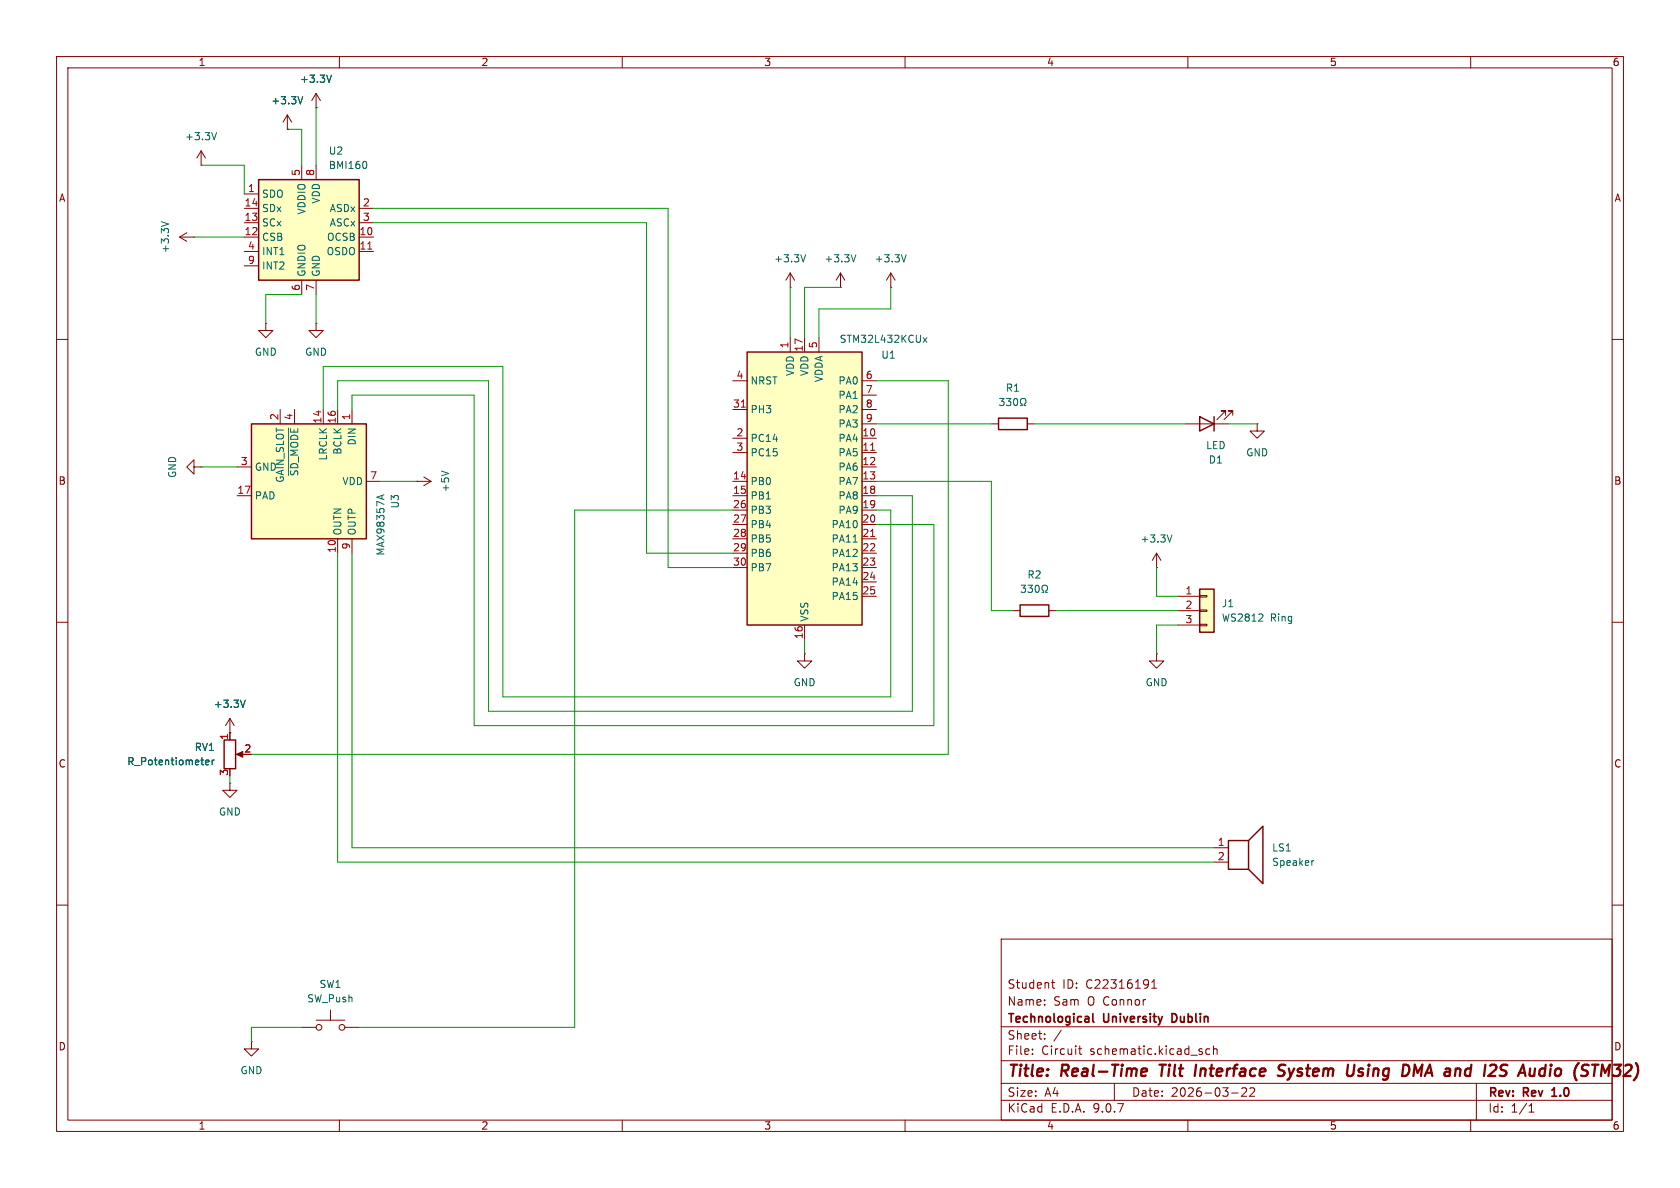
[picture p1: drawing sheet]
<svg xmlns="http://www.w3.org/2000/svg" width="297mm" height="210mm" viewBox="0 0 297 210" stroke-linecap="round" stroke-linejoin="round" font-family="sans-serif">
<g fill="none" stroke="#840000" stroke-width=".18">
<path d="M10 10h277v190h-277zM12 12h273v186h-273zM60 10v2M110 10v2M160 10v2M210 10v2M260 10v2M55.9 57.2v1.2h1.2l-1.2 1.3-1.3-1.3h1.3M55.9 57.2h.1M10 60h2M285 60h2M34.3 82.6v-1.3l-1.3 1.3 1.3 1.2v-1.2h1.3"/>
<path d="M35.6 82.6h.1M10 110h2M285 110h2M40.6 138.4v1.3h1.3l-1.3 1.3-1.2-1.3h1.2M40.6 138.4h.1M40.6 129.5h.1M40.6 127l-.7 1.3M40.6 127l.8 1.3M40.6 127v2.5M10 160h2M177 166h108v32h-108zM184.7 177.6v.1"/>
<path d="M184.7 176.8v.1M185.9 173.7h.6M186.1 173.2v1.3l.4 .2M203.6 174.7h.9M203.6 173.6l.4-.4v1.5M285 160h2M60 198v2M110 198v2M160 198v2M177 194.5h108M177 191.5h108M177 187.5h108"/>
<path d="M177 181.5h108M182.5 186.3v.1M182.5 185.5v.1M184.7 183.6v.1M184.7 182.8v.1M187.6 182.1l-1.3 2M190.7 185.4h.5M190.9 184.9v1.3l.3 .2M197 191.5v3M210 198v2M213.9 185.5l-.4-.1-.3 .3v.4l.1 .2h.6M214.5 185.5l.2-.1 .4 .1 .1 .9"/>
<path d="M214.5 184.9v1.5M217.7 193.2h1.2M219.5 192.4l.6-.1 .2 .1 .1 .3-.9 1.1h.9M221 192.4l.5-.1 .2 .1 .1 .3-.9 1.1h.9M260 198v2M261 191.5v6.5M270.3 196.6h.9M270.3 195.5l.4-.4v1.5"/>
</g>
<path d="M193.2 179.2v1.3l.2 .2M207.6 179.2h-.4v1.5h.4M274.3 193.8h.9M274.5 192.6l-.2 .1" fill="none" stroke="#840000" stroke-width=".3"/>
<g fill="none" stroke="#840000" stroke-width=".4">
<path d="M201.9 189l.6-.1 .2 .1v.4l-.9 .1M202.6 190.1l-.6 .1M205 188.2h1.1M205.6 188.2l-.3 2M211.5 188.2l-.3 2M227.3 188.3a.85 .85 0 0 0-1.1 .1 .45 .45 0 0 0 .2 .8l.4 .1a.49 .49 0 0 1 .3 .5 .49 .49 0 0 1-.5 .4l-.7-.1M227.8 190.8l-.2 .1M239.5 188.2l-.2 1.6M240.1 190.1l.2 .1 .5-.1M240.8 188.9l-.5 .1-.1 .3 .2 .2h.3M250.1 188.2l.5 1.4 .9-1.4M259.1 190.1l.6 .1"/>
<path d="M259.5 188.9l-.3 .2M266.2 188.2l.3 .1M274.1 188.9l-.1 1.3M274.2 188.2l-.1 .1 .1 .1M283.8 189.6l.8-1.4-.3 2"/>
</g>
<path d="M43.4 123.8l-.5 1.2" fill="none" stroke="#006464" stroke-width=".18"/>
<path d="M132.1 62.2h20.3v48.3h-20.3z" fill="#ffffc2"/>
<path d="M132.1 62.2h20.3v48.3h-20.3z" fill="none" stroke="#840000" stroke-width=".25"/>
<g fill="none" stroke="#840000" stroke-width=".18">
<path d="M139.7 59.7v2.5M142.2 59.7v2.5M144.8 59.7v2.5M129.5 67.3h2.6M129.5 72.4h2.6M129.5 77.5h2.6M152.4 67.3h2.5M152.4 72.4h2.5M152.4 77.5h2.5M152.4 69.9h2.5M152.4 74.9h2.5M129.5 80h2.6"/>
<path d="M129.5 85.1h2.6M129.5 87.6h2.6M129.5 90.2h2.6M129.5 92.7h2.6M129.5 95.3h2.6M129.5 97.8h2.6M152.4 80h2.5M152.4 85.1h2.5M152.4 87.6h2.5M152.4 90.2h2.5M152.4 92.7h2.5M152.4 95.3h2.5"/>
<path d="M152.4 97.8h2.5M152.4 82.6h2.5M129.5 100.3h2.6M142.2 110.5v2.5M152.4 100.3h2.5M152.4 102.9h2.5M152.4 105.4h2.5M58.4 178.6v1.7M53.3 181.6h2.6M55.9 180.3h5.1M61 181.6h2.5"/>
<circle cx="56.4" cy="181.6" r=".51"/>
<circle cx="60.5" cy="181.6" r=".51"/>
</g>
<path d="M131.1 72h.7M153.9 79.6h.7M153.9 94.8h.7" fill="none" stroke="#a90000" stroke-width=".18"/>
<path d="M163.2 59.7l.7 .8M163.9 59.7l-.7 .8M150.8 95.8h.7" fill="none" stroke="#006464" stroke-width=".18"/>
<path d="M44.4 74.9h20.4v20.4h-20.4z" fill="#ffffc2"/>
<path d="M44.4 74.9h20.4v20.4h-20.4zM39.6 130.8h2.1v5.1h-2.1z" fill="none" stroke="#840000" stroke-width=".25"/>
<g fill="none" stroke="#840000" stroke-width=".18">
<path d="M55.9 19.1h.1M55.9 16.5l-.8 1.3M55.9 16.5l.7 1.3M55.9 16.5v2.6M50.8 22.9h.1M50.8 20.3l-.8 1.3M50.8 20.3l.8 1.3M50.8 20.3v2.6M47 57.2v1.2h1.3l-1.3 1.3-1.3-1.3h1.3M47 57.2h.1M49.5 72.4v2.5M52.1 72.4v2.5"/>
<path d="M57.1 72.4v2.5M59.7 72.4v2.5M62.2 72.4v2.5M41.9 82.6h2.5M41.9 87.6h2.5M59.7 95.3v2.5M62.2 95.3v2.5M64.8 85.1h2.5M40.6 129.5v1.3M42.2 133.4h1M44.4 184.2v1.2h1.3l-1.3 1.3-1.2-1.3h1.2M44.4 184.2h.1"/>
</g>
<path d="M53.5 17.1l-.4 1.3M58.6 13.3l-.4 1.2M51 75.7v8.4M67.5 87.6v.6M67.9 87.5l-1.3 .4M36.4 134.8l.6-.1-.1-.3h-.4l-.1 .1v.6h.5M37.5 134.4v.8M37.9 134.4l-.4 .2" fill="none" stroke="#006464" stroke-width=".18"/>
<path d="M41.8 133.4l1.1-.6v1.1z" fill="#840000" stroke="#840000" stroke-width=".18"/>
<path d="M45.7 31.8h17.8v17.7h-17.8z" fill="#ffffc2"/>
<path d="M45.7 31.8h17.8v17.7h-17.8zM176.5 73.9h5.1v2h-5.1zM212.1 73.7l2.5 1.2-2.5 1.3zM214.6 73.7v2.5M180.3 106.9h5.1v2.1h-5.1zM217.2 148.6h3.5v5.1h-3.5zM220.7 148.6l2.6-2.5v10.1l-2.6-2.5" fill="none" stroke="#840000" stroke-width=".25"/>
<g fill="none" stroke="#840000" stroke-width=".18">
<path d="M35.6 29.2h.1M35.6 26.7l-.8 1.2M35.6 26.7l.7 1.2M35.6 26.7v2.5M43.2 34.3h2.5M43.2 36.8h2.5M43.2 39.4h2.5M53.3 29.2v2.6M55.9 29.2v2.6M63.5 36.8h2.5M63.5 39.4h2.5M31.7 41.9h2.6"/>
<path d="M31.7 41.9l1.3 .8M33 41.1l-1.3 .8M34.3 41.9h.1M43.2 41.9h2.5M43.2 44.5h2.5M43.2 47h2.5M53.3 49.5v2.6M55.9 49.5v2.6M63.5 41.9h2.5M63.5 44.5h2.5M139.7 50.8h.1M139.7 48.3l-.8 1.2"/>
<path d="M139.7 48.3l.8 1.2M139.7 48.3v2.5M148.6 50.8h.1M148.6 48.3l-.8 1.2M148.6 48.3l.8 1.2M148.6 48.3v2.5M157.5 50.8h.1M157.5 48.3l-.8 1.2M157.5 48.3l.7 1.2M157.5 48.3v2.5M175.3 74.9h1.2M181.6 74.9h1.3"/>
<path d="M209.5 74.9h7.7M216.7 73.4v-.8h-.8h.8l-1.6 1.6M217.9 73.4v-.8h-.7h.7l-1.5 1.6M222.2 74.9v1.3h1.3l-1.3 1.3-1.2-1.3h1.2M222.2 74.9h.1M73.7 85.1h.1M73.7 85.1h2.5M74.9 84.3l1.3 .8M76.2 85.1l-1.3 .8M204.5 97.8l-.8 1.3M204.5 97.8l.7 1.3M204.5 97.8v2.5"/>
<path d="M142.2 115.6v1.2h1.3l-1.3 1.3-1.2-1.3h1.2M142.2 115.6h.1M179.1 108h1.2M185.4 108h1.3M204.5 100.3h.1M204.5 115.6v1.2h1.2l-1.2 1.3-1.3-1.3h1.3M204.5 115.6h.1M214.6 149.9h2.6M214.6 152.4h2.6"/>
</g>
<path d="M65 44h.7" fill="none" stroke="#a90000" stroke-width=".18"/>
<g fill="none" stroke="#006464" stroke-width=".18">
<path d="M28.5 39.2l1.3 .4M38.3 23.4l-.4 1.3M64.7 28.6l.1 .4-.1 .7M142.4 45l-.4 1.3M151.3 45l-.4 1.3M160.2 45l-.4 1.3M176.7 70.4h.8l-.4 .5 .3 .1v.6l-.1 .1-.6-.1M177.9 70.4h.8l-.4 .5 .3 .1v.6l-.1 .1-.6-.1M179.3 70.6l.2-.2a.68 .68 0 0 1 .4 .7 .68 .68 0 0 1-.4 .6l-.2-.1-.1-.4zM180.4 71.7h.3v-.2a.54 .54 0 0 1-.3-.8 .54 .54 0 0 1 .8-.2 .58 .58 0 0 1-.1 1v.2h.3M78 83.3l1.3 .4M207.2 94.6l-.4 1.2"/>
<path d="M180.5 103.4h.8l-.4 .5 .3 .2v.5l-.1 .1-.6-.1M181.7 103.4h.8l-.4 .5 .4 .2v.5l-.2 .1-.6-.1M183.1 103.6l.2-.2a.68 .68 0 0 1 .4 .7 .68 .68 0 0 1-.4 .6l-.2-.1-.1-.4zM184.2 104.7h.3v-.2a.54 .54 0 0 1-.3-.8 .54 .54 0 0 1 .8-.2 .58 .58 0 0 1-.1 1v.2h.3M232.3 152.1l-.3 .2"/>
</g>
<path d="M212.1 104.1h2.5v7.7h-2.5z" fill="#ffffc2"/>
<path d="M212.1 104.1h2.5v7.7h-2.5z" fill="none" stroke="#840000" stroke-width=".25"/>
<path d="M55.9 19.1h.1M50.8 22.9h.1M208.3 105.4h3.8M208.3 108h3.8M208.3 110.5h3.8M212.1 105.3h1.3v.2h-1.3zM212.1 107.8h1.3v.3h-1.3zM212.1 110.4h1.3v.2h-1.3zM40.6 129.5h.1M40.6 129.5v1.3" fill="none" stroke="#840000" stroke-width=".18"/>
<path d="M53.5 17.1l-.4 1.3M58.6 13.3l-.4 1.2M222.5 109.8h.8M223.2 108.7v.4M36.4 134.8l.6-.1-.1-.3h-.4l-.1 .1v.6h.5M37.5 134.4v.8M37.9 134.4l-.4 .2M43.4 123.8l-.5 1.2" fill="none" stroke="#006464" stroke-width=".18"/>
<g fill="none" stroke="#009600" stroke-width=".18">
<path d="M55.9 19.1v10.1M35.6 29.2h7.6v5.1M50.8 22.9h2.5v6.3M66 36.8h52.1v63.5h11.4M66 39.4h48.3v58.4h15.2M34.3 41.9h8.9M53.3 52.1h-6.3v5.1M55.9 52.1v5.1M139.7 50.8v8.9M148.6 50.8h-6.4v8.9M157.5 50.8v3.8h-12.7v5.1M57.1 72.4v-7.6h31.8v58.4h68.6v-33h-2.6"/>
<path d="M59.7 72.4v-5.1h26.7v58.4h74.9v-38.1h-6.4M62.2 72.4v-2.5h21.6v58.4h81.3v-35.6h-10.2M154.9 67.3h12.7v66.1h-123.2M154.9 74.9h20.4M182.9 74.9h26.6M217.2 74.9h5M35.6 82.6h6.3M59.7 97.8v54.6h154.9M62.2 97.8v52.1h152.4M67.3 85.1h6.4M129.5 90.2h-27.9v91.4h-38.1M154.9 85.1h20.4v22.9h3.8"/>
<path d="M142.2 113v2.6M186.7 108h21.6M204.5 100.3v5.1h3.8M208.3 110.5h-3.8v5.1M40.6 137.2v1.2M53.3 181.6h-8.9v2.6"/>
</g>
<g font-size="2.8" fill="#840000">
<text x="178" y="190.9">Title:</text>
<text x="187.7" y="190.9">Real-Time</text>
<text x="205.9" y="190.9">Tilt</text>
<text x="212.9" y="190.9">Interface</text>
<text x="228.4" y="190.9">System</text>
<text x="241.3" y="190.9">Using</text>
<text x="251.9" y="190.9">DMA</text>
<text x="260.3" y="190.9">and</text>
<text x="268" y="190.9">I2S</text>
<text x="275.1" y="190.9">Audio</text>
<text x="285.5" y="190.9">(STM32)</text>
</g>
<g font-size="2.1" fill="#840000">
<text x="178" y="178">Name:</text>
<text x="178" y="175">Student</text>
<text x="186.2" y="178">Sam</text>
<text x="187.8" y="175">ID:</text>
<text x="192" y="175">C22316191</text>
<text x="192.3" y="178">O Connor</text>
<text x="178" y="184">Sheet:</text>
<text x="178" y="181.2">Technological</text>
<text x="195.2" y="181.2">University</text>
<text x="207.8" y="181.2">Dublin</text>
<text x="178" y="186.7">File:</text>
<text x="184.1" y="186.7">Circuit</text>
<text x="192.7" y="186.7">schematic.kicad_sch</text>
<text x="178" y="196.9">KiCad</text>
<text x="178" y="194.1">Size:</text>
<text x="184.7" y="194.1">A4</text>
<text x="185.7" y="196.9">E.D.A.</text>
<text x="193.3" y="196.9">9.0.7</text>
<text x="200" y="194.1">Date:</text>
<text x="207" y="194.1">2026-03-22</text>
<text x="263" y="194.3">Rev:</text>
<text x="263" y="196.9">Id:</text>
<text x="267.1" y="196.9">1/1</text>
<text x="269.4" y="194.3">Rev</text>
<text x="275.1" y="194.3">1.0</text>
</g>
<g font-size="1.8" fill="#840000">
<text x="35" y="11.9">1</text>
<text x="85" y="11.9">2</text>
<text x="135" y="11.9">3</text>
<text x="185" y="11.9">4</text>
<text x="235" y="11.9">5</text>
<text x="285" y="11.9">6</text>
<text x="10.3" y="35.9">A</text>
<text x="285.3" y="35.9">A</text>
<text x="10.3" y="85.9">B</text>
<text x="285.3" y="85.9">B</text>
<text x="10.3" y="135.9">C</text>
<text x="285.3" y="135.9">C</text>
<text x="10.3" y="185.9">D</text>
<text x="285.3" y="185.9">D</text>
<text x="35" y="199.9">1</text>
<text x="85" y="199.9">2</text>
<text x="135" y="199.9">3</text>
<text x="185" y="199.9">4</text>
<text x="235" y="199.9">5</text>
<text x="285" y="199.9">6</text>
</g>
<g font-size="1.8" fill="#006464">
<text x="52.9" y="14.8">+3.3V</text>
<text x="47.9" y="18.6">+3.3V</text>
<text x="32.6" y="25">+3.3V</text>
<text x="58" y="27.5">U2</text>
<text x="46.2" y="35.2">SDO</text>
<text x="58" y="30.1">BMI160</text>
<text x="46.2" y="37.7">SDx</text>
<text x="46.2" y="40.2">SCx</text>
<text x="54.2" y="38" transform="rotate(-90 54.2 38)">VDDIO</text>
<text x="56.7" y="36.1" transform="rotate(-90 56.7 36.1)">VDD</text>
<text x="58.2" y="37.7">ASDx</text>
<text x="58.2" y="40.2">ASCx</text>
<text x="30.1" y="44.9" transform="rotate(-90 30.1 44.9)">+3.3V</text>
<text x="46.2" y="42.8">CSB</text>
<text x="46.2" y="45.3">INT1</text>
<text x="46.2" y="47.9">INT2</text>
<text x="57.6" y="45.3">OSDO</text>
<text x="57.7" y="42.8">OCSB</text>
<text x="136.8" y="46.6">+3.3V</text>
<text x="145.6" y="46.6">+3.3V</text>
<text x="154.5" y="46.6">+3.3V</text>
<text x="54.2" y="49" transform="rotate(-90 54.2 49)">GNDIO</text>
<text x="56.7" y="49" transform="rotate(-90 56.7 49)">GND</text>
<text x="45" y="63.1">GND</text>
<text x="53.8" y="63.1">GND</text>
<text x="148.3" y="60.8">STM32L432KCUx</text>
<text x="155.7" y="63.6">U1</text>
<text x="132.6" y="68.2">NRST</text>
<text x="140.6" y="66.6" transform="rotate(-90 140.6 66.6)">VDD</text>
<text x="143.1" y="66.6" transform="rotate(-90 143.1 66.6)">VDD</text>
<text x="145.6" y="67.7" transform="rotate(-90 145.6 67.7)">VDDA</text>
<text x="148.1" y="68.2">PA0</text>
<text x="148.1" y="70.7">PA1</text>
<text x="177.7" y="69.4">R1</text>
<text x="132.6" y="73.3">PH3</text>
<text x="148.1" y="73.3">PA2</text>
<text x="148.1" y="75.8">PA3</text>
<text x="45" y="83.4">GND</text>
<text x="58" y="81.5" transform="rotate(-90 58 81.5)">LRCLK</text>
<text x="60.6" y="80.5" transform="rotate(-90 60.6 80.5)">BCLK</text>
<text x="63.1" y="78.8" transform="rotate(-90 63.1 78.8)">DIN</text>
<text x="132.6" y="78.3">PC14</text>
<text x="132.6" y="80.9">PC15</text>
<text x="148.1" y="78.3">PA4</text>
<text x="148.1" y="80.9">PA5</text>
<text x="148.1" y="83.4">PA6</text>
<text x="213.1" y="79.6">LED</text>
<text x="213.6" y="82.1">D1</text>
<text x="220.2" y="80.9">GND</text>
<text x="31.3" y="84.6" transform="rotate(-90 31.3 84.6)">GND</text>
<text x="45" y="88.5">PAD</text>
<text x="50.4" y="85.4" transform="rotate(-90 50.4 85.4)">GAIN_SLOT</text>
<text x="52.9" y="84.3" transform="rotate(-90 52.9 84.3)">~{SD_MODE}</text>
<text x="60.4" y="86">VDD</text>
<text x="70.7" y="90" transform="rotate(-90 70.7 90)">U3</text>
<text x="79.6" y="87.1" transform="rotate(-90 79.6 87.1)">+5V</text>
<text x="132.6" y="86">PB0</text>
<text x="132.6" y="88.5">PB1</text>
<text x="148.1" y="86">PA7</text>
<text x="148.1" y="88.5">PA8</text>
<text x="60.6" y="94.7" transform="rotate(-90 60.6 94.7)">OUTN</text>
<text x="63.1" y="94.7" transform="rotate(-90 63.1 94.7)">OUTP</text>
<text x="132.6" y="91">PB3</text>
<text x="132.6" y="93.6">PB4</text>
<text x="146.9" y="93.6">PA10</text>
<text x="148.1" y="91">PA9</text>
<text x="68.2" y="98.3" transform="rotate(-90 68.2 98.3)">MAX98357A</text>
<text x="132.6" y="96.1">PB5</text>
<text x="132.6" y="98.7">PB6</text>
<text x="132.6" y="101.2">PB7</text>
<text x="146.9" y="96.1">PA11</text>
<text x="146.9" y="98.7">PA12</text>
<text x="146.9" y="101.2">PA13</text>
<text x="201.5" y="96.1">+3.3V</text>
<text x="146.9" y="103.7">PA14</text>
<text x="146.9" y="106.3">PA15</text>
<text x="181.5" y="102.5">R2</text>
<text x="215.9" y="107.5">J1</text>
<text x="143.1" y="110" transform="rotate(-90 143.1 110)">VSS</text>
<text x="215.9" y="110.1">WS2812</text>
<text x="224.6" y="110.1">Ring</text>
<text x="37.7" y="125.3">+3.3V</text>
<text x="140.2" y="121.5">GND</text>
<text x="202.4" y="121.5">GND</text>
<text x="22.4" y="135.5">R_Potentiometer</text>
<text x="34.3" y="132.9">RV1</text>
<text x="38.6" y="144.4">GND</text>
<text x="224.8" y="150.7">LS1</text>
<text x="224.8" y="153.3">Speaker</text>
<text x="54.2" y="177.4">SW_Push</text>
<text x="56.4" y="174.9">SW1</text>
<text x="42.4" y="190.1">GND</text>
</g>
<g font-size="1.8" fill="#a90000">
<text x="43.7" y="34">1</text>
<text x="53.1" y="31.2" transform="rotate(-90 53.1 31.2)">5</text>
<text x="55.6" y="31.2" transform="rotate(-90 55.6 31.2)">8</text>
<text x="43.1" y="36.6">14</text>
<text x="43.1" y="39.1">13</text>
<text x="43.1" y="41.7">12</text>
<text x="63.5" y="41.7">10</text>
<text x="64.1" y="36.6">2</text>
<text x="64.1" y="39.1">3</text>
<text x="43.7" y="44.2">4</text>
<text x="43.7" y="46.7">9</text>
<text x="63.5" y="44.2">11</text>
<text x="53.1" y="51.5" transform="rotate(-90 53.1 51.5)">6</text>
<text x="55.6" y="51.5" transform="rotate(-90 55.6 51.5)">7</text>
<text x="139.4" y="61.7" transform="rotate(-90 139.4 61.7)">1</text>
<text x="142" y="62.3" transform="rotate(-90 142 62.3)">17</text>
<text x="144.5" y="61.7" transform="rotate(-90 144.5 61.7)">5</text>
<text x="130.1" y="67.1">4</text>
<text x="153" y="67.1">6</text>
<text x="153" y="69.6">7</text>
<text x="49.3" y="74.4" transform="rotate(-90 49.3 74.4)">2</text>
<text x="51.8" y="74.4" transform="rotate(-90 51.8 74.4)">4</text>
<text x="56.9" y="75" transform="rotate(-90 56.9 75)">14</text>
<text x="59.4" y="75" transform="rotate(-90 59.4 75)">16</text>
<text x="62" y="74.4" transform="rotate(-90 62 74.4)">1</text>
<text x="129.5" y="72.1">31</text>
<text x="130.1" y="77.2">2</text>
<text x="152.4" y="77.2">10</text>
<text x="153" y="72.1">8</text>
<text x="153" y="74.7">9</text>
<text x="42.5" y="82.3">3</text>
<text x="130.1" y="79.8">3</text>
<text x="152.4" y="79.8">11</text>
<text x="152.4" y="82.3">12</text>
<text x="41.9" y="87.4">17</text>
<text x="65.3" y="84.8">7</text>
<text x="129.5" y="84.8">14</text>
<text x="129.5" y="87.4">15</text>
<text x="129.5" y="89.9">26</text>
<text x="152.4" y="84.8">13</text>
<text x="152.4" y="87.4">18</text>
<text x="152.4" y="89.9">19</text>
<text x="129.5" y="92.5">27</text>
<text x="129.5" y="95">28</text>
<text x="152.4" y="92.5">20</text>
<text x="152.4" y="95">21</text>
<text x="59.4" y="97.8" transform="rotate(-90 59.4 97.8)">10</text>
<text x="62" y="97.2" transform="rotate(-90 62 97.2)">9</text>
<text x="129.5" y="97.5">29</text>
<text x="129.5" y="100.1">30</text>
<text x="152.4" y="97.5">22</text>
<text x="152.4" y="100.1">23</text>
<text x="152.4" y="102.6">24</text>
<text x="152.4" y="105.2">25</text>
<text x="209.5" y="105.2">1</text>
<text x="209.5" y="107.7">2</text>
<text x="142" y="113.1" transform="rotate(-90 142 113.1)">16</text>
<text x="209.5" y="110.2">3</text>
<text x="40.4" y="130.9" transform="rotate(-90 40.4 130.9)">1</text>
<text x="40.4" y="137.2" transform="rotate(-90 40.4 137.2)">3</text>
<text x="43.1" y="133.1">2</text>
<text x="215.2" y="149.6">1</text>
<text x="215.2" y="152.1">2</text>
</g>
</svg>
